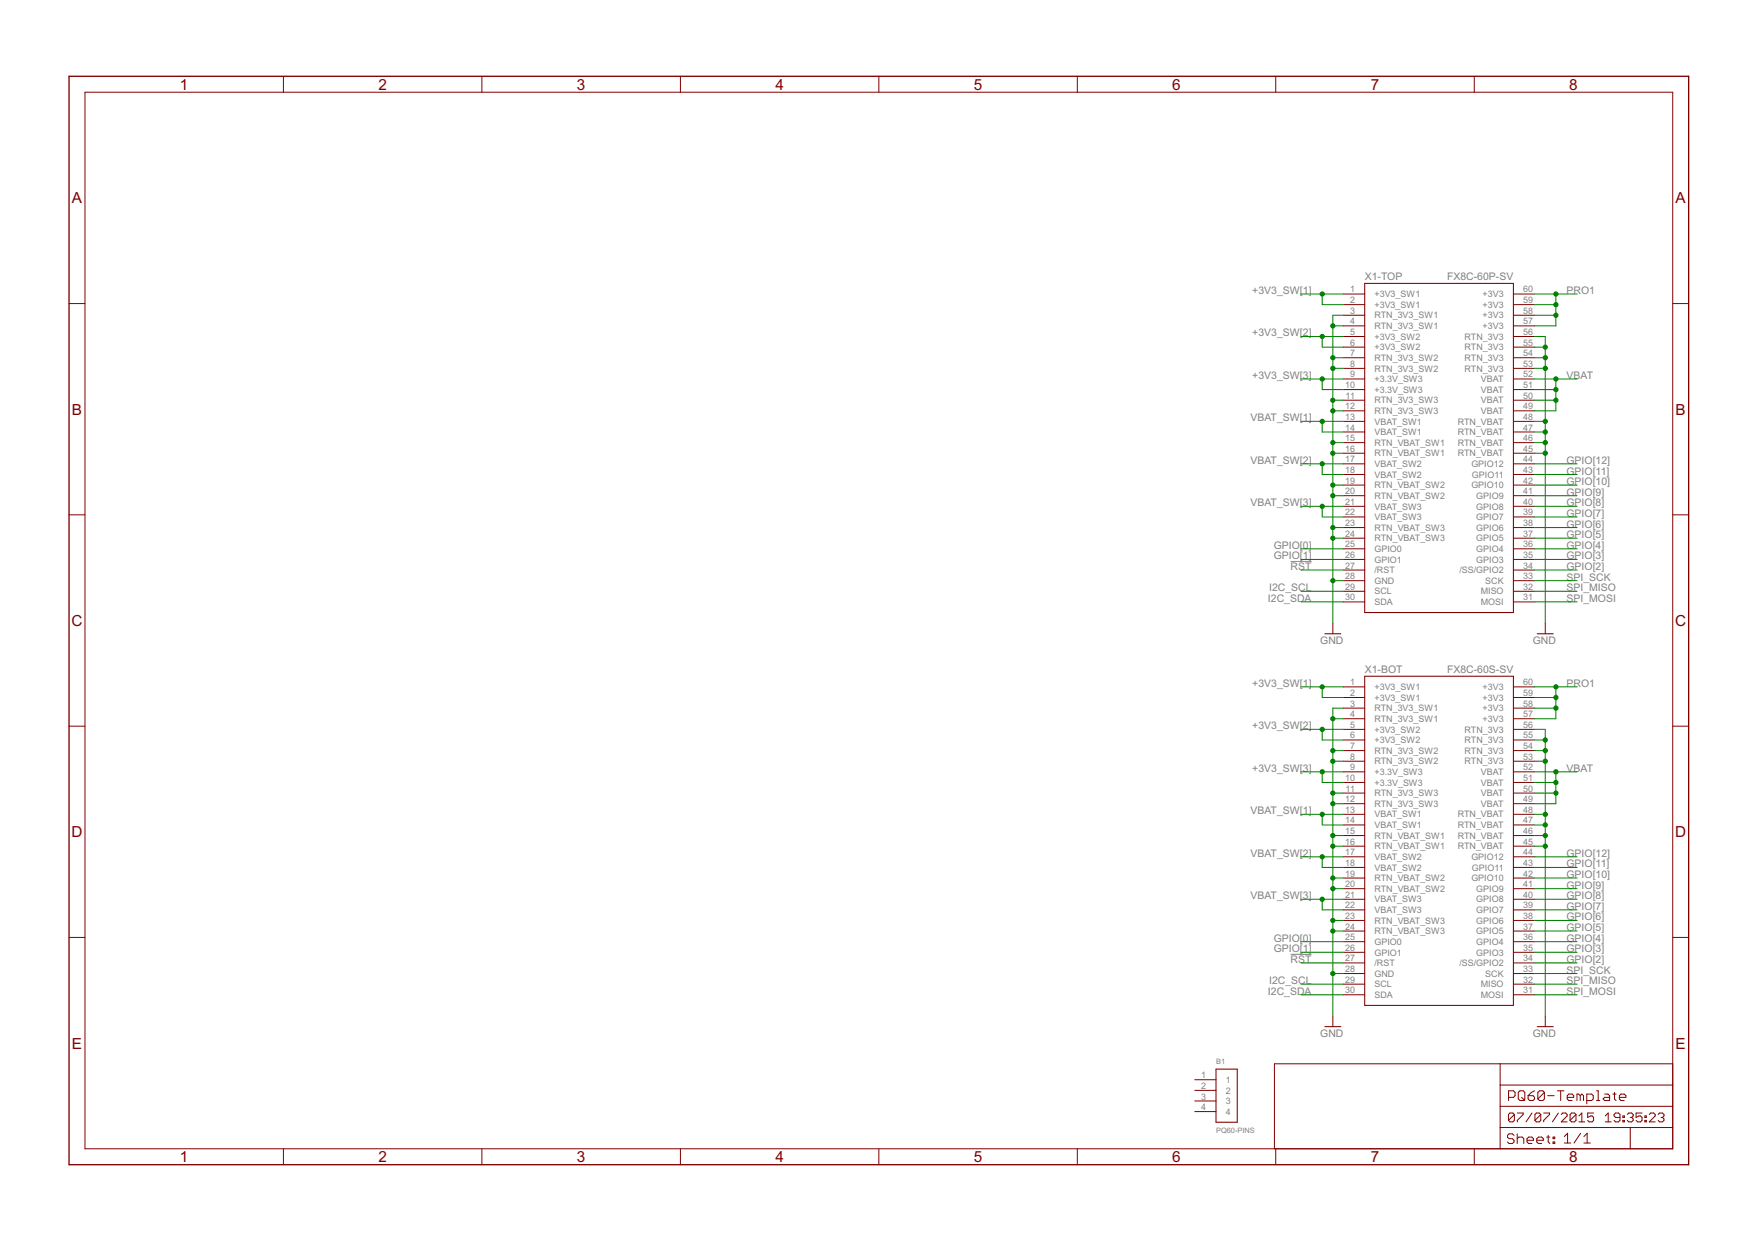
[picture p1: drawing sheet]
<svg xmlns="http://www.w3.org/2000/svg" width="420mm" height="297mm" viewBox="0 0 420 297" stroke-linecap="round" stroke-linejoin="round" font-family="sans-serif">
<path d="M308.6 134.3h5M308.6 228.2h5" fill="none" stroke="#808080" stroke-width=".24"/>
<g fill="none" stroke="#800000" stroke-width=".24">
<path d="M67.8 18.2v3.9M115.2 18.2v3.9M162.7 18.2v3.9M210.2 18.2v3.9M257.6 18.2v3.9M305.1 18.2v3.9M352.6 18.2v3.9M20.3 22.1h379.7v252.6h-379.7zM16.5 72.6h3.8M321.3 70.3h5M321.3 75.4h5M321.3 77.9h5"/>
<path d="M321.3 72.9h5M361.9 70.3h5.1M361.9 75.4h5.1M361.9 77.9h5.1M361.9 72.9h5.1M400 72.6h3.8M321.3 95.7h5M321.3 93.2h5M321.3 90.6h5M321.3 98.3h5M321.3 80.5h5M321.3 88.1h5"/>
<path d="M321.3 85.6h5M321.3 83h5M361.9 95.7h5.1M361.9 93.2h5.1M361.9 90.6h5.1M361.9 98.3h5.1M361.9 80.5h5.1M361.9 88.1h5.1M361.9 85.6h5.1M361.9 83h5.1M321.3 103.3h5M321.3 108.4h5"/>
<path d="M321.3 113.5h5M321.3 118.6h5M321.3 116h5M321.3 110.9h5M321.3 105.9h5M321.3 100.8h5M361.9 103.3h5.1M361.9 108.4h5.1M361.9 113.5h5.1M361.9 118.6h5.1M361.9 116h5.1M361.9 110.9h5.1"/>
<path d="M361.9 105.9h5.1M361.9 100.8h5.1M16.5 123.1h3.8M321.3 123.6h5M321.3 133.8h5M321.3 138.9h5M321.3 136.3h5M321.3 131.3h5M321.3 128.7h5M321.3 121.1h5M321.3 126.2h5M361.9 123.6h5.1"/>
<path d="M361.9 133.8h5.1M361.9 138.9h5.1M361.9 136.3h5.1M361.9 131.3h5.1M361.9 128.7h5.1M361.9 121.1h5.1M361.9 126.2h5.1M400 123.1h3.8M318.7 149v2.6M321.3 144h5M321.3 141.4h5M361.9 144h5.1"/>
<path d="M361.9 141.4h5.1M369.5 149v2.6M16.5 173.7h3.8M321.3 164.3h5M321.3 169.4h5M321.3 174.4h5M321.3 171.9h5M321.3 166.8h5M321.3 179.5h5M321.3 177h5M361.9 164.3h5.1M361.9 169.4h5.1"/>
<path d="M361.9 174.4h5.1M361.9 171.9h5.1M361.9 166.8h5.1M361.9 179.5h5.1M361.9 177h5.1M400 173.7h3.8M321.3 189.7h5M321.3 187.1h5M321.3 184.6h5M321.3 192.2h5M321.3 197.3h5M321.3 199.8h5"/>
<path d="M321.3 194.8h5M321.3 182.1h5M361.9 189.7h5.1M361.9 187.1h5.1M361.9 184.6h5.1M361.9 192.2h5.1M361.9 197.3h5.1M361.9 199.8h5.1M361.9 194.8h5.1M361.9 182.1h5.1M321.3 202.4h5M321.3 207.5h5"/>
<path d="M321.3 217.6h5M321.3 212.5h5M321.3 210h5M321.3 204.9h5M321.3 215.1h5M361.9 202.4h5.1M361.9 207.5h5.1M361.9 217.6h5.1M361.9 212.5h5.1M361.9 210h5.1M361.9 204.9h5.1M361.9 215.1h5.1"/>
<path d="M16.5 224.2h3.8M321.3 227.8h5M321.3 237.9h5M321.3 232.8h5M321.3 230.3h5M321.3 225.2h5M321.3 222.7h5M321.3 220.1h5M321.3 235.4h5M361.9 227.8h5.1M361.9 237.9h5.1M361.9 232.8h5.1"/>
<path d="M361.9 230.3h5.1M361.9 225.2h5.1M361.9 222.7h5.1M361.9 220.1h5.1M361.9 235.4h5.1M400 224.2h3.8M285.7 258.2h5.1M318.7 243v2.5M358.7 254.4v20.3M358.7 259.5h41.3M369.5 243v2.5M400 254.4h-95.2v20.3"/>
<path d="M67.8 274.7v3.9M115.2 274.7v3.9M162.7 274.7v3.9M210.2 274.7v3.9M257.6 274.7v3.9M285.7 260.8h5.1M285.7 263.3h5.1M285.7 265.9h5.1M305.1 274.7v3.9M352.6 274.7v3.9M358.7 269.7h41.3M358.7 264.6h41.3"/>
<path d="M360.7 262.4h1.2l.4-.4v-.7l-.4-.4h-1.2v2.3M362.1 271.5l-.4-.3h-.8l-.4 .3v.4l.4 .4h.8l.4 .4v.4l-.4 .4h-.8l-.4-.4M362.1 266.6l-.3-.4h-.7l-.4 .4v1.3M362.1 266.6v1.3l-.3 .4h-.7l-.4-.4M362.1 266.6l-1.4 1.3M362.8 271.2v2.3M362.8 272.3l.4-.4h.8l.4 .4v1.2M362.8 266.2h1.4v.4l-1.4 1.3v.4M363.1 261.3l.4-.4h.8l.3 .4v1.5l-.3 .4h-.8l-.4-.4zM363.9 262.4l.7 .8M365.2 272.7h1.5v-.4l-.4-.4h-.8l-.3 .4v.8l.3 .4h.8M365.4 262h1.2l.4 .4v.4l-.4 .4h-.8l-.4-.4z"/>
<path d="M366.4 266.2l-1.5 2.1M367 260.9l-.8 .4-.8 .7M367.5 272.7h1.6v-.4l-.4-.4h-.8l-.4 .4v.8l.4 .4h.8M368.4 266.6l-.3-.4h-.7l-.3 .4v1.3M368.4 266.6v1.3l-.3 .4h-.7l-.3-.4M368.4 266.6l-1.3 1.3M369.1 266.2h1.4v.4l-1.4 1.3v.4M369.3 261.3l-.4-.4h-.7l-.5 .4v1.5M369.3 261.3v1.5l-.4 .4h-.7l-.5-.4M369.3 261.3l-1.6 1.5M369.8 271.9h.8M370.1 262h1.5"/>
<path d="M370.2 271.5v1.6l.4 .4M371.4 271.9h.4v.4h-.4zM371.4 273.1h.4v.4h-.4zM372.4 260.9h1.6M372.7 266.2l-1.5 2.1M373.2 260.9v2.3M373.4 266.6l.3-.4h.7l.4 .4v.3l-1.4 1.4h1.4M374.1 271.8l.8-.8v2.4M374.1 273.4h1.5M374.8 262.4h1.5v-.4l-.4-.3h-.7l-.4 .3v.8l.4 .4h.7M376.9 266.6l-.4-.4h-.7l-.3 .4v1.3M376.9 266.6v1.3l-.4 .4h-.7l-.3-.4"/>
<path d="M376.9 266.6l-1.4 1.3M377.6 268.3h1.4M377.6 266.9l.7-.7v2.1M377.9 262l-.4-.3h-.4v1.5M377.9 262v1.2M377.9 262l.4-.3 .4 .3v1.2M378 271l-1.6 2.4M378.8 273.4h1.5M378.8 271.8l.7-.8v2.4M379.5 263.2h1.1l.4-.4v-.8l-.4-.3h-1.1v2.3M381.1 266.2h-1.4v1.1l.7-.4h.3l.4 .4v.6l-.4 .4h-.7l-.3-.4M381.8 260.9h.4v2.3"/>
<path d="M381.8 263.2h.8M383.7 261.7h.8l.4 .3v1.2h-1.2l-.4-.4 .4-.4h1.2M383.9 268.3h1.4M383.9 266.9l.7-.7v2.1M385.7 261.7h.8M386.1 261.3v1.5l.4 .4M387.2 262.4h1.6v-.4l-.4-.3h-.8l-.4 .3v.8l.4 .4h.8M387.4 267.3h-1.1l-.3-.4v-.3l.3-.4h.7l.4 .4v1.3l-.4 .4h-.7l-.3-.4M388.1 267.9h.4v.4h-.4zM388.1 266.9h.4v.4h-.4zM389.1 266.6l.4-.4h.7l.3 .4v.3l-.3 .4M389.8 269.7v5"/>
<path d="M389.8 267.3h.4M390.2 267.3l.3 .3v.3l-.3 .4h-.7l-.4-.4M392.7 266.2h-1.5v1.1l.7-.4h.4l.4 .4v.6l-.4 .4h-.7l-.4-.4M393.3 267.9h.4v.4h-.4zM393.3 266.9h.4v.4h-.4zM394.4 266.6l.4-.4h.7l.3 .4v.3l-1.4 1.4h1.4M396.5 266.6l.4-.4h.7l.3 .4v.3l-.3 .4M397.2 267.3h.4M397.6 267.3l.3 .3v.3l-.3 .4h-.7l-.4-.4"/>
</g>
<path d="M16.5 18.2h387.3v260.4h-387.3z" fill="none" stroke="#800000" stroke-width=".32"/>
<path d="M326.3 67.8h35.6v78.7h-35.6zM316.8 151.6h3.8M367.6 151.6h3.8M326.3 161.7h35.6v78.8h-35.6zM290.8 255.7h5.1v12.7h-5.1zM316.8 245.5h3.8M367.6 245.5h3.8" fill="none" stroke="#800000" stroke-width=".25"/>
<g fill="none" stroke="#008000" stroke-width=".24">
<path d="M311.1 70.3h10.2M316.2 70.3v2.6h5.1M318.7 77.9h2.6M321.3 75.4h-2.6v73.6M367 75.4h5.1M367 70.3h10.1M367 72.9h5.1M372.1 70.3v7.6h-5.1M311.1 80.5h10.2M311.1 90.6h10.2M316.2 80.5v2.5h5.1M316.2 90.6v2.6h5.1"/>
<path d="M318.7 85.6h2.6M318.7 88.1h2.6M318.7 95.7h2.6M318.7 98.3h2.6M367 85.6h2.5M367 88.1h2.5M367 95.7h5.1M367 80.5h2.5v68.5M367 83h2.5M367 90.6h10.1M367 93.2h5.1M372.1 90.6v7.7h-5.1"/>
<path d="M311.1 100.8h10.2M311.1 110.9h10.2M316.2 100.8v2.5h5.1M316.2 110.9v2.6h5.1M318.7 105.9h2.6M318.7 108.4h2.6M318.7 116h2.6M318.7 118.6h2.6M367 105.9h2.5M367 108.4h2.5M367 116h10.1M367 118.6h10.1"/>
<path d="M367 100.8h2.5M367 103.3h2.5M367 110.9h10.1M367 113.5h10.1M311.1 136.3h10.2M311.1 133.8h10.2M311.1 131.3h10.2M311.1 121.1h10.2M316.2 121.1v2.5h5.1M318.7 126.2h2.6M318.7 128.7h2.6M318.7 138.9h2.6"/>
<path d="M367 126.2h10.1M367 128.7h10.1M367 138.9h10.1M367 136.3h10.1M367 133.8h10.1M367 131.3h10.1M367 123.6h10.1M367 121.1h10.1M311.1 141.4h10.2M311.1 144h10.2M367 141.4h10.1M367 144h10.1"/>
<path d="M311.1 174.4h10.2M311.1 164.3h10.2M316.2 174.4v2.6h5.1M316.2 164.3v2.5h5.1M318.7 171.9h2.6M318.7 179.5h2.6M321.3 169.4h-2.6v73.6M367 174.4h2.5v68.6M367 169.4h5.1M367 179.5h2.5M367 177h2.5M367 164.3h10.1"/>
<path d="M367 166.8h5.1M372.1 164.3v7.6h-5.1M311.1 194.8h10.2M311.1 184.6h10.2M316.2 194.8v2.5h5.1M316.2 184.6v2.5h5.1M318.7 182.1h2.6M318.7 189.7h2.6M318.7 192.2h2.6M318.7 199.8h2.6M367 182.1h2.5M367 189.7h5.1"/>
<path d="M367 199.8h2.5M367 194.8h2.5M367 197.3h2.5M367 184.6h10.1M367 187.1h5.1M372.1 184.6v7.6h-5.1M311.1 204.9h10.2M311.1 215.1h10.2M316.2 204.9v2.6h5.1M316.2 215.1v2.5h5.1M318.7 202.4h2.6M318.7 210h2.6"/>
<path d="M318.7 212.5h2.6M367 202.4h2.5M367 210h10.1M367 212.5h10.1M367 204.9h10.1M367 207.5h10.1M367 217.6h10.1M367 215.1h10.1M311.1 230.3h10.2M311.1 235.4h10.2M311.1 237.9h10.2M311.1 227.8h10.2"/>
<path d="M311.1 225.2h10.2M318.7 220.1h2.6M318.7 222.7h2.6M318.7 232.8h2.6M367 220.1h10.1M367 222.7h10.1M367 232.8h10.1M367 230.3h10.1M367 235.4h10.1M367 237.9h10.1M367 227.8h10.1M367 225.2h10.1"/>
</g>
<g fill="#008000" stroke="#008000" stroke-width=".24">
<circle cx="318.7" cy="77.9" r=".51"/>
<circle cx="318.7" cy="85.6" r=".51"/>
<circle cx="318.7" cy="88.1" r=".51"/>
<circle cx="318.7" cy="95.7" r=".51"/>
<circle cx="318.7" cy="98.3" r=".51"/>
<circle cx="318.7" cy="105.9" r=".51"/>
<circle cx="318.7" cy="108.4" r=".51"/>
<circle cx="318.7" cy="116" r=".51"/>
<circle cx="318.7" cy="118.6" r=".51"/>
<circle cx="318.7" cy="126.2" r=".51"/>
<circle cx="318.7" cy="128.7" r=".51"/>
<circle cx="318.7" cy="138.9" r=".51"/>
<circle cx="369.5" cy="100.8" r=".51"/>
<circle cx="369.5" cy="103.3" r=".51"/>
<circle cx="369.5" cy="105.9" r=".51"/>
<circle cx="369.5" cy="108.4" r=".51"/>
<circle cx="369.5" cy="88.1" r=".51"/>
<circle cx="369.5" cy="85.6" r=".51"/>
<circle cx="369.5" cy="83" r=".51"/>
<circle cx="318.7" cy="171.9" r=".51"/>
<circle cx="318.7" cy="179.5" r=".51"/>
<circle cx="318.7" cy="182.1" r=".51"/>
<circle cx="318.7" cy="189.7" r=".51"/>
<circle cx="318.7" cy="192.2" r=".51"/>
<circle cx="318.7" cy="199.8" r=".51"/>
<circle cx="318.7" cy="202.4" r=".51"/>
<circle cx="318.7" cy="210" r=".51"/>
<circle cx="318.7" cy="212.5" r=".51"/>
<circle cx="318.7" cy="220.1" r=".51"/>
<circle cx="318.7" cy="222.7" r=".51"/>
<circle cx="318.7" cy="232.8" r=".51"/>
<circle cx="369.5" cy="194.8" r=".51"/>
<circle cx="369.5" cy="197.3" r=".51"/>
<circle cx="369.5" cy="199.8" r=".51"/>
<circle cx="369.5" cy="202.4" r=".51"/>
<circle cx="369.5" cy="182.1" r=".51"/>
<circle cx="369.5" cy="179.5" r=".51"/>
<circle cx="369.5" cy="177" r=".51"/>
<circle cx="372.1" cy="72.9" r=".51"/>
<circle cx="372.1" cy="70.3" r=".51"/>
<circle cx="372.1" cy="75.4" r=".51"/>
<circle cx="372.1" cy="166.8" r=".51"/>
<circle cx="372.1" cy="164.3" r=".51"/>
<circle cx="372.1" cy="169.4" r=".51"/>
<circle cx="372.1" cy="93.2" r=".51"/>
<circle cx="372.1" cy="95.7" r=".51"/>
<circle cx="372.1" cy="90.6" r=".51"/>
<circle cx="372.1" cy="187.1" r=".51"/>
<circle cx="372.1" cy="189.7" r=".51"/>
<circle cx="372.1" cy="184.6" r=".51"/>
<circle cx="316.2" cy="100.8" r=".51"/>
<circle cx="316.2" cy="194.8" r=".51"/>
<circle cx="316.2" cy="110.9" r=".51"/>
<circle cx="316.2" cy="204.9" r=".51"/>
<circle cx="316.2" cy="80.5" r=".51"/>
<circle cx="316.2" cy="174.4" r=".51"/>
<circle cx="316.2" cy="70.3" r=".51"/>
<circle cx="316.2" cy="164.3" r=".51"/>
<circle cx="316.2" cy="90.6" r=".51"/>
<circle cx="316.2" cy="184.6" r=".51"/>
<circle cx="316.2" cy="121.1" r=".51"/>
<circle cx="316.2" cy="215.1" r=".51"/>
</g>
<g font-size="4.1" fill="#800000">
<text x="43" y="21.4">1</text>
<text x="90.5" y="21.4">2</text>
<text x="138" y="21.4">3</text>
<text x="185.4" y="21.4">4</text>
<text x="232.9" y="21.4">5</text>
<text x="280.3" y="21.4">6</text>
<text x="327.8" y="21.4">7</text>
<text x="375.3" y="21.4">8</text>
<text x="17.2" y="48.6">A</text>
<text x="400.7" y="48.6">A</text>
<text x="17.2" y="99.2">B</text>
<text x="400.7" y="99.2">B</text>
<text x="17.1" y="149.7">C</text>
<text x="400.6" y="149.7">C</text>
<text x="17.1" y="200.2">D</text>
<text x="400.6" y="200.2">D</text>
<text x="17.2" y="250.8">E</text>
<text x="400.7" y="250.8">E</text>
<text x="43" y="277.9">1</text>
<text x="90.5" y="277.9">2</text>
<text x="138" y="277.9">3</text>
<text x="185.4" y="277.9">4</text>
<text x="232.9" y="277.9">5</text>
<text x="280.3" y="277.9">6</text>
<text x="327.8" y="277.9">7</text>
<text x="375.3" y="277.9">8</text>
</g>
<g font-size="2.8" fill="#808080">
<text x="299.5" y="70.3">+3V3_SW[1]</text>
<text x="326.4" y="67">X1-TOP</text>
<text x="346.1" y="67">FX8C-60P-SV</text>
<text x="374.6" y="70.3">PRO1</text>
<text x="299.5" y="80.5">+3V3_SW[2]</text>
<text x="299.5" y="90.6">+3V3_SW[3]</text>
<text x="374.6" y="90.6">VBAT</text>
<text x="299" y="100.8">VBAT_SW[1]</text>
<text x="299" y="110.9">VBAT_SW[2]</text>
<text x="374.6" y="110.9">GPIO[12]</text>
<text x="374.6" y="113.5">GPIO[11]</text>
<text x="374.6" y="116">GPIO[10]</text>
<text x="374.6" y="118.6">GPIO[9]</text>
<text x="299" y="121.1">VBAT_SW[3]</text>
<text x="374.6" y="123.6">GPIO[7]</text>
<text x="374.6" y="121.1">GPIO[8]</text>
<text x="304.6" y="131.3">GPIO[0]</text>
<text x="374.6" y="131.3">GPIO[4]</text>
<text x="374.6" y="128.7">GPIO[5]</text>
<text x="374.6" y="126.2">GPIO[6]</text>
<text x="304.6" y="133.8">GPIO[1]</text>
<text x="308.6" y="136.3">RST</text>
<text x="374.6" y="136.3">GPIO[2]</text>
<text x="374.6" y="133.8">GPIO[3]</text>
<text x="303.2" y="144">I2C_SDA</text>
<text x="303.5" y="141.4">I2C_SCL</text>
<text x="374.6" y="138.9">SPI_SCK</text>
<text x="374.6" y="141.4">SPI_MISO</text>
<text x="374.6" y="144">SPI_MOSI</text>
<text x="315.7" y="154.1">GND</text>
<text x="366.5" y="154.1">GND</text>
<text x="326.4" y="161">X1-BOT</text>
<text x="346.1" y="161">FX8C-60S-SV</text>
<text x="299.5" y="164.3">+3V3_SW[1]</text>
<text x="374.6" y="164.3">PRO1</text>
<text x="299.5" y="174.4">+3V3_SW[2]</text>
<text x="299.5" y="184.6">+3V3_SW[3]</text>
<text x="374.6" y="184.6">VBAT</text>
<text x="299" y="194.7">VBAT_SW[1]</text>
<text x="299" y="204.9">VBAT_SW[2]</text>
<text x="374.6" y="204.9">GPIO[12]</text>
<text x="374.6" y="207.4">GPIO[11]</text>
<text x="374.6" y="210">GPIO[10]</text>
<text x="299" y="215.1">VBAT_SW[3]</text>
<text x="374.6" y="215.1">GPIO[8]</text>
<text x="374.6" y="212.5">GPIO[9]</text>
<text x="374.6" y="220.1">GPIO[6]</text>
<text x="374.6" y="217.6">GPIO[7]</text>
<text x="304.6" y="227.8">GPIO[1]</text>
<text x="304.6" y="225.2">GPIO[0]</text>
<text x="374.6" y="227.8">GPIO[3]</text>
<text x="374.6" y="225.2">GPIO[4]</text>
<text x="374.6" y="222.7">GPIO[5]</text>
<text x="308.6" y="230.3">RST</text>
<text x="374.6" y="232.8">SPI_SCK</text>
<text x="374.6" y="230.3">GPIO[2]</text>
<text x="303.2" y="237.9">I2C_SDA</text>
<text x="303.5" y="235.4">I2C_SCL</text>
<text x="374.6" y="235.4">SPI_MISO</text>
<text x="374.6" y="237.9">SPI_MOSI</text>
<text x="315.7" y="248.1">GND</text>
<text x="366.5" y="248.1">GND</text>
</g>
<g font-size="2.4" fill="#808080">
<text x="322.8" y="70">1</text>
<text x="328.7" y="71.1">+3V3_SW1</text>
<text x="354.5" y="71.1">+3V3</text>
<text x="364.2" y="70">60</text>
<text x="322.8" y="75">3</text>
<text x="322.8" y="72.5">2</text>
<text x="322.8" y="77.6">4</text>
<text x="328.7" y="76.2">RTN_3V3_SW1</text>
<text x="328.7" y="73.6">+3V3_SW1</text>
<text x="354.5" y="73.6">+3V3</text>
<text x="354.5" y="76.2">+3V3</text>
<text x="364.2" y="77.6">57</text>
<text x="364.2" y="72.5">59</text>
<text x="364.2" y="75">58</text>
<text x="322.8" y="80.1">5</text>
<text x="322.8" y="82.7">6</text>
<text x="328.7" y="81.2">+3V3_SW2</text>
<text x="328.7" y="78.7">RTN_3V3_SW1</text>
<text x="328.7" y="83.8">+3V3_SW2</text>
<text x="350.2" y="81.2">RTN_3V3</text>
<text x="350.2" y="83.8">RTN_3V3</text>
<text x="354.5" y="78.7">+3V3</text>
<text x="364.2" y="80.1">56</text>
<text x="364.2" y="82.7">55</text>
<text x="322.8" y="85.2">7</text>
<text x="322.8" y="87.7">8</text>
<text x="328.7" y="86.3">RTN_3V3_SW2</text>
<text x="328.7" y="88.8">RTN_3V3_SW2</text>
<text x="350.2" y="88.8">RTN_3V3</text>
<text x="350.2" y="86.3">RTN_3V3</text>
<text x="364.2" y="87.7">53</text>
<text x="364.2" y="85.2">54</text>
<text x="321.6" y="92.8">10</text>
<text x="321.8" y="95.4">11</text>
<text x="322.8" y="90.3">9</text>
<text x="328.7" y="91.4">+3.3V_SW3</text>
<text x="328.7" y="93.9">+3.3V_SW3</text>
<text x="354.2" y="93.9">VBAT</text>
<text x="354.2" y="91.4">VBAT</text>
<text x="364.2" y="95.4">50</text>
<text x="364.2" y="92.8">51</text>
<text x="364.2" y="90.3">52</text>
<text x="321.6" y="97.9">12</text>
<text x="321.6" y="100.4">13</text>
<text x="328.7" y="96.5">RTN_3V3_SW3</text>
<text x="328.7" y="99">RTN_3V3_SW3</text>
<text x="328.7" y="101.5">VBAT_SW1</text>
<text x="348.6" y="101.5">RTN_VBAT</text>
<text x="354.2" y="96.5">VBAT</text>
<text x="354.2" y="99">VBAT</text>
<text x="364.2" y="100.4">48</text>
<text x="364.2" y="97.9">49</text>
<text x="321.6" y="103">14</text>
<text x="321.6" y="105.5">15</text>
<text x="328.7" y="104.1">VBAT_SW1</text>
<text x="328.7" y="106.6">RTN_VBAT_SW1</text>
<text x="348.6" y="106.6">RTN_VBAT</text>
<text x="348.6" y="104.1">RTN_VBAT</text>
<text x="364.2" y="105.5">46</text>
<text x="364.2" y="103">47</text>
<text x="321.6" y="108">16</text>
<text x="321.6" y="113.1">18</text>
<text x="321.6" y="110.6">17</text>
<text x="328.7" y="109.2">RTN_VBAT_SW1</text>
<text x="328.7" y="111.7">VBAT_SW2</text>
<text x="348.6" y="109.2">RTN_VBAT</text>
<text x="351.8" y="111.7">GPIO12</text>
<text x="364.2" y="113.1">43</text>
<text x="364.2" y="110.6">44</text>
<text x="364.2" y="108">45</text>
<text x="321.6" y="115.7">19</text>
<text x="321.6" y="118.2">20</text>
<text x="328.7" y="114.2">VBAT_SW2</text>
<text x="328.7" y="116.8">RTN_VBAT_SW2</text>
<text x="328.7" y="119.3">RTN_VBAT_SW2</text>
<text x="351.8" y="116.8">GPIO10</text>
<text x="352" y="114.2">GPIO11</text>
<text x="353" y="119.3">GPIO9</text>
<text x="364.2" y="118.2">41</text>
<text x="364.2" y="115.7">42</text>
<text x="321.6" y="123.3">22</text>
<text x="321.6" y="120.7">21</text>
<text x="321.6" y="125.8">23</text>
<text x="328.7" y="124.4">VBAT_SW3</text>
<text x="328.7" y="121.9">VBAT_SW3</text>
<text x="353" y="124.4">GPIO7</text>
<text x="353" y="121.9">GPIO8</text>
<text x="364.2" y="125.8">38</text>
<text x="364.2" y="123.3">39</text>
<text x="364.2" y="120.7">40</text>
<text x="321.6" y="128.4">24</text>
<text x="321.6" y="130.9">25</text>
<text x="328.7" y="126.9">RTN_VBAT_SW3</text>
<text x="328.7" y="129.5">RTN_VBAT_SW3</text>
<text x="353" y="129.5">GPIO5</text>
<text x="353" y="126.9">GPIO6</text>
<text x="364.2" y="130.9">36</text>
<text x="364.2" y="128.4">37</text>
<text x="321.6" y="133.4">26</text>
<text x="321.6" y="136">27</text>
<text x="328.7" y="134.6">GPIO1</text>
<text x="328.7" y="132">GPIO0</text>
<text x="328.7" y="137.1">/RST</text>
<text x="349" y="137.1">/SS/GPIO2</text>
<text x="353" y="134.6">GPIO3</text>
<text x="353" y="132">GPIO4</text>
<text x="364.2" y="136">34</text>
<text x="364.2" y="133.4">35</text>
<text x="321.6" y="143.6">30</text>
<text x="321.6" y="138.5">28</text>
<text x="321.6" y="141.1">29</text>
<text x="328.7" y="139.6">GND</text>
<text x="328.7" y="142.2">SCL</text>
<text x="354.1" y="142.2">MISO</text>
<text x="355.2" y="139.6">SCK</text>
<text x="364.2" y="138.5">33</text>
<text x="364.2" y="143.6">31</text>
<text x="364.2" y="141.1">32</text>
<text x="328.7" y="144.7">SDA</text>
<text x="354.1" y="144.7">MOSI</text>
<text x="322.8" y="163.9">1</text>
<text x="322.8" y="166.5">2</text>
<text x="328.7" y="165">+3V3_SW1</text>
<text x="328.7" y="167.6">+3V3_SW1</text>
<text x="354.5" y="167.6">+3V3</text>
<text x="354.5" y="165">+3V3</text>
<text x="364.2" y="166.5">59</text>
<text x="364.2" y="163.9">60</text>
<text x="322.8" y="169">3</text>
<text x="322.8" y="171.5">4</text>
<text x="328.7" y="170.1">RTN_3V3_SW1</text>
<text x="328.7" y="172.7">RTN_3V3_SW1</text>
<text x="354.5" y="172.7">+3V3</text>
<text x="354.5" y="170.1">+3V3</text>
<text x="364.2" y="171.5">57</text>
<text x="364.2" y="169">58</text>
<text x="322.8" y="174.1">5</text>
<text x="322.8" y="176.6">6</text>
<text x="322.8" y="179.2">7</text>
<text x="328.7" y="175.2">+3V3_SW2</text>
<text x="328.7" y="177.7">+3V3_SW2</text>
<text x="350.2" y="175.2">RTN_3V3</text>
<text x="350.2" y="177.7">RTN_3V3</text>
<text x="364.2" y="174.1">56</text>
<text x="364.2" y="179.2">54</text>
<text x="364.2" y="176.6">55</text>
<text x="322.8" y="184.2">9</text>
<text x="322.8" y="181.7">8</text>
<text x="328.7" y="185.4">+3.3V_SW3</text>
<text x="328.7" y="180.3">RTN_3V3_SW2</text>
<text x="328.7" y="182.8">RTN_3V3_SW2</text>
<text x="350.2" y="182.8">RTN_3V3</text>
<text x="350.2" y="180.3">RTN_3V3</text>
<text x="354.2" y="185.4">VBAT</text>
<text x="364.2" y="184.2">52</text>
<text x="364.2" y="181.7">53</text>
<text x="321.6" y="186.8">10</text>
<text x="321.6" y="191.9">12</text>
<text x="321.8" y="189.3">11</text>
<text x="328.7" y="187.9">+3.3V_SW3</text>
<text x="328.7" y="190.4">RTN_3V3_SW3</text>
<text x="354.2" y="190.4">VBAT</text>
<text x="354.2" y="187.9">VBAT</text>
<text x="364.2" y="189.3">50</text>
<text x="364.2" y="186.8">51</text>
<text x="364.2" y="191.9">49</text>
<text x="321.6" y="196.9">14</text>
<text x="321.6" y="194.4">13</text>
<text x="328.7" y="193">RTN_3V3_SW3</text>
<text x="328.7" y="195.5">VBAT_SW1</text>
<text x="348.6" y="195.5">RTN_VBAT</text>
<text x="354.2" y="193">VBAT</text>
<text x="364.2" y="194.4">48</text>
<text x="364.2" y="196.9">47</text>
<text x="321.6" y="202">16</text>
<text x="321.6" y="199.5">15</text>
<text x="328.7" y="198">VBAT_SW1</text>
<text x="328.7" y="203.1">RTN_VBAT_SW1</text>
<text x="328.7" y="200.6">RTN_VBAT_SW1</text>
<text x="348.6" y="200.6">RTN_VBAT</text>
<text x="348.6" y="203.1">RTN_VBAT</text>
<text x="348.6" y="198">RTN_VBAT</text>
<text x="364.2" y="199.5">46</text>
<text x="364.2" y="202">45</text>
<text x="321.6" y="207.1">18</text>
<text x="321.6" y="209.6">19</text>
<text x="321.6" y="204.6">17</text>
<text x="328.7" y="208.2">VBAT_SW2</text>
<text x="328.7" y="205.7">VBAT_SW2</text>
<text x="351.8" y="205.7">GPIO12</text>
<text x="352" y="208.2">GPIO11</text>
<text x="364.2" y="209.6">42</text>
<text x="364.2" y="207.1">43</text>
<text x="364.2" y="204.6">44</text>
<text x="321.6" y="212.2">20</text>
<text x="321.6" y="214.7">21</text>
<text x="328.7" y="210.7">RTN_VBAT_SW2</text>
<text x="328.7" y="213.3">RTN_VBAT_SW2</text>
<text x="328.7" y="215.8">VBAT_SW3</text>
<text x="351.8" y="210.7">GPIO10</text>
<text x="353" y="213.3">GPIO9</text>
<text x="353" y="215.8">GPIO8</text>
<text x="364.2" y="212.2">41</text>
<text x="364.2" y="214.7">40</text>
<text x="321.6" y="217.2">22</text>
<text x="321.6" y="219.8">23</text>
<text x="328.7" y="218.4">VBAT_SW3</text>
<text x="328.7" y="220.9">RTN_VBAT_SW3</text>
<text x="353" y="220.9">GPIO6</text>
<text x="353" y="218.4">GPIO7</text>
<text x="364.2" y="219.8">38</text>
<text x="364.2" y="217.2">39</text>
<text x="321.6" y="227.4">26</text>
<text x="321.6" y="222.3">24</text>
<text x="321.6" y="224.9">25</text>
<text x="328.7" y="223.4">RTN_VBAT_SW3</text>
<text x="328.7" y="226">GPIO0</text>
<text x="353" y="226">GPIO4</text>
<text x="353" y="223.4">GPIO5</text>
<text x="364.2" y="227.4">35</text>
<text x="364.2" y="224.9">36</text>
<text x="364.2" y="222.3">37</text>
<text x="321.6" y="229.9">27</text>
<text x="321.6" y="232.5">28</text>
<text x="328.7" y="228.5">GPIO1</text>
<text x="328.7" y="231.1">/RST</text>
<text x="328.7" y="233.6">GND</text>
<text x="349" y="231.1">/SS/GPIO2</text>
<text x="353" y="228.5">GPIO3</text>
<text x="355.2" y="233.6">SCK</text>
<text x="364.2" y="232.5">33</text>
<text x="364.2" y="229.9">34</text>
<text x="321.6" y="237.6">30</text>
<text x="321.6" y="235">29</text>
<text x="328.7" y="238.7">SDA</text>
<text x="328.7" y="236.1">SCL</text>
<text x="354.1" y="238.7">MOSI</text>
<text x="354.1" y="236.1">MISO</text>
<text x="364.2" y="237.6">31</text>
<text x="364.2" y="235">32</text>
<text x="287.3" y="257.9">1</text>
<text x="287.3" y="260.4">2</text>
<text x="287.3" y="263">3</text>
<text x="293.1" y="259">1</text>
<text x="293.1" y="261.5">2</text>
<text x="287.3" y="265.5">4</text>
<text x="293.1" y="264.1">3</text>
<text x="293.1" y="266.6">4</text>
</g>
<g font-size="2" fill="#808080">
<text x="290.8" y="254.4">B1</text>
<text x="290.8" y="270.9">PQ60-PINS</text>
</g>
</svg>
